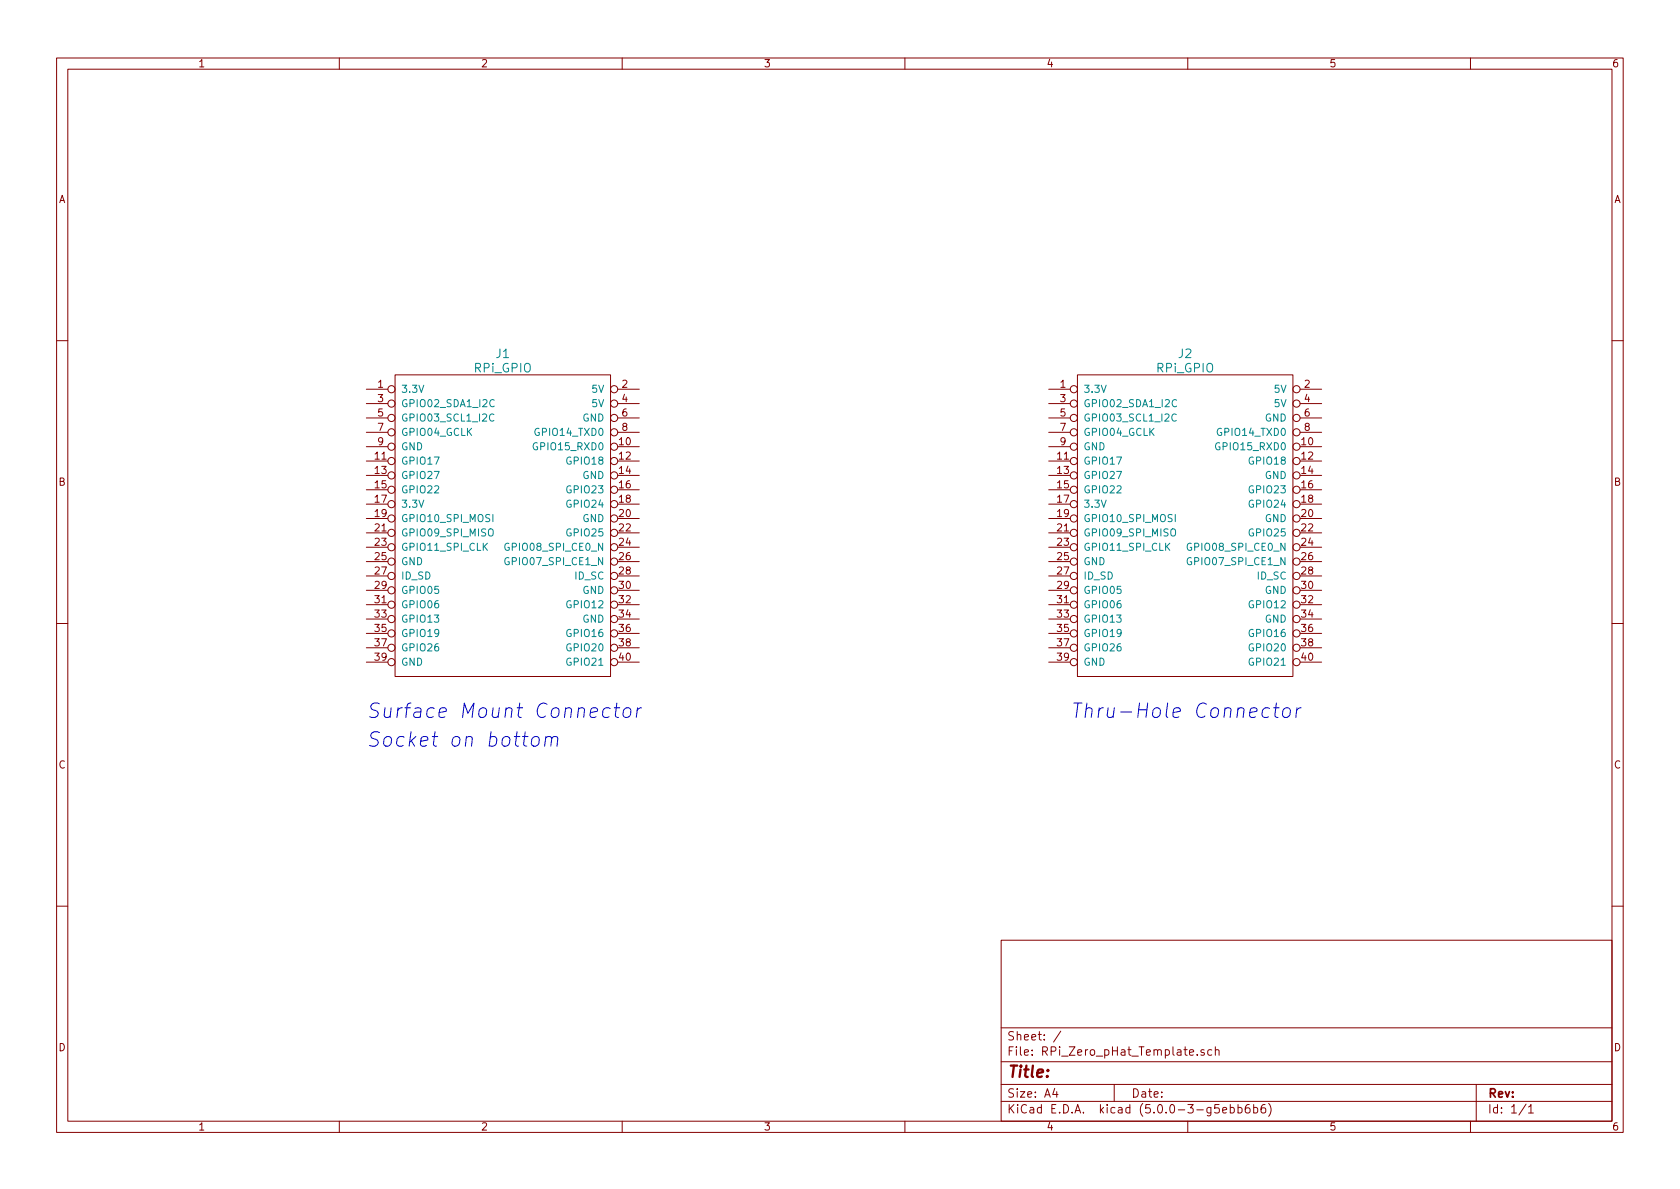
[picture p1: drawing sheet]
<svg xmlns="http://www.w3.org/2000/svg" width="297mm" height="210mm" viewBox="0 0 297 210" stroke-linecap="round" stroke-linejoin="round" font-family="sans-serif">
<g fill="none" stroke="#840000" stroke-width=".18">
<path d="M10 10.3h277v189.9h-277zM12 12.2h273v186.1h-273zM60 10.3v1.9M110 10.3v1.9M160 10.3v1.9M210 10.3v1.9M260 10.3v1.9M10 60.2h2M64.8 68.8h3.8M64.8 79h3.8M64.8 71.4h3.8M64.8 73.9h3.8"/>
<path d="M64.8 76.4h3.8M69.8 66.3h38.1v53.3h-38.1zM109.2 68.8h3.8M109.2 79h3.8M109.2 71.4h3.8M109.2 73.9h3.8M109.2 76.4h3.8M185.4 68.8h3.8M185.4 79h3.8M185.4 71.4h3.8M185.4 73.9h3.8M185.4 76.4h3.8"/>
<path d="M190.5 66.3h38.1v53.3h-38.1zM229.9 68.8h3.8M229.9 79h3.8M229.9 71.4h3.8M229.9 73.9h3.8M229.9 76.4h3.8M285 60.2h2M64.8 81.5h3.8M64.8 84.1h3.8M64.8 86.6h3.8M64.8 89.1h3.8M64.8 91.7h3.8"/>
<path d="M64.8 94.2h3.8M64.8 96.8h3.8M64.8 99.3h3.8M109.2 81.5h3.8M109.2 84.1h3.8M109.2 86.6h3.8M109.2 89.1h3.8M109.2 91.7h3.8M109.2 94.2h3.8M109.2 96.8h3.8M109.2 99.3h3.8M185.4 81.5h3.8"/>
<path d="M185.4 84.1h3.8M185.4 86.6h3.8M185.4 89.1h3.8M185.4 91.7h3.8M185.4 94.2h3.8M185.4 96.8h3.8M185.4 99.3h3.8M229.9 81.5h3.8M229.9 84.1h3.8M229.9 86.6h3.8M229.9 89.1h3.8M229.9 91.7h3.8"/>
<path d="M229.9 94.2h3.8M229.9 96.8h3.8M229.9 99.3h3.8M10 110.3h2M64.8 101.8h3.8M64.8 104.4h3.8M64.8 106.9h3.8M64.8 109.5h3.8M64.8 112h3.8M64.8 114.5h3.8M64.8 117.1h3.8M109.2 101.8h3.8"/>
<path d="M109.2 104.4h3.8M109.2 106.9h3.8M109.2 109.5h3.8M109.2 112h3.8M109.2 114.5h3.8M109.2 117.1h3.8M185.4 101.8h3.8M185.4 104.4h3.8M185.4 106.9h3.8M185.4 109.5h3.8M185.4 112h3.8M185.4 114.5h3.8"/>
<path d="M185.4 117.1h3.8M229.9 101.8h3.8M229.9 104.4h3.8M229.9 106.9h3.8M229.9 109.5h3.8M229.9 112h3.8M229.9 114.5h3.8M229.9 117.1h3.8M285 110.3h2M10 160.2h2M177 166.3h108v32h-108zM285 160.2h2"/>
<path d="M60 198.3v1.9M110 198.3v1.9M160 198.3v1.9M177 194.8h108M177 191.8h108M177 187.8h108M177 181.8h108M186.5 192.5l-.4 1h1M186.8 193v1M187.6 182.3l-1.3 2M197 191.8v3M210 198.3v1.9"/>
<path d="M211.7 186.5v.1M212.9 185.7a.37 .37 0 0 0-.6 .1l.1 .2 .5 .2 .1 .1-.2 .3-.5-.1M214.2 185.7l-.4-.1-.3 .3 .2 .6h.5M214.9 185.7h.1a.37 .37 0 0 1 .5 .1v.8M214.9 185.1v1.5M215.5 195.3h-.7v.7l.2-.1 .5 .1 .1 .2-.1 .5-.2 .1-.5-.1M216.2 196.3l.7-.1-.1-.3-.4-.1-.2 .2 .1 .7h.5M217.5 195.9l.5-.1 .2 .3-.1 .6h-.6M217.5 195.3v1.5M218.9 195.9l.4-.1 .3 .3-.1 .6-.2 .1-.4-.1M218.9 195.3v1.5M220.9 195.3a.59 .59 0 0 0-.7 .7v.7l.2 .1 .6-.1v-.5l-.1-.2-.5-.1-.2 .3"/>
<path d="M221.7 195.9l.4-.1 .3 .3-.2 .6h-.5M221.7 195.3v1.5M223.7 195.3a.59 .59 0 0 0-.7 .7v.5l.1 .2 .4 .1 .2-.1 .1-.5-.1-.2-.5-.1-.2 .3M224.3 195.1a1.71 1.71 0 0 1 0 2.3M260 198.3v1.9M261 191.8v6.5M269.8 195.2l-1.2 2M270.3 195.8l.4-.5v1.5M270.3 196.8h.8"/>
<circle cx="69.2" cy="79" r=".63"/>
<circle cx="69.2" cy="68.8" r=".63"/>
<circle cx="69.2" cy="71.4" r=".63"/>
<circle cx="69.2" cy="73.9" r=".63"/>
<circle cx="69.2" cy="76.4" r=".63"/>
<circle cx="108.6" cy="79" r=".63"/>
<circle cx="108.6" cy="76.4" r=".63"/>
<circle cx="108.6" cy="73.9" r=".63"/>
<circle cx="108.6" cy="68.8" r=".63"/>
<circle cx="108.6" cy="71.4" r=".63"/>
<circle cx="189.9" cy="76.4" r=".63"/>
<circle cx="189.9" cy="79" r=".63"/>
<circle cx="189.9" cy="71.4" r=".63"/>
<circle cx="189.9" cy="73.9" r=".63"/>
<circle cx="189.9" cy="68.8" r=".63"/>
<circle cx="229.2" cy="79" r=".63"/>
<circle cx="229.2" cy="71.4" r=".63"/>
<circle cx="229.2" cy="73.9" r=".63"/>
<circle cx="229.2" cy="76.4" r=".63"/>
<circle cx="229.2" cy="68.8" r=".63"/>
<circle cx="69.2" cy="81.5" r=".63"/>
<circle cx="69.2" cy="96.8" r=".63"/>
<circle cx="69.2" cy="89.1" r=".63"/>
<circle cx="69.2" cy="94.2" r=".63"/>
<circle cx="69.2" cy="99.3" r=".63"/>
<circle cx="69.2" cy="84.1" r=".63"/>
<circle cx="69.2" cy="86.6" r=".63"/>
<circle cx="69.2" cy="91.7" r=".63"/>
<circle cx="108.6" cy="84.1" r=".63"/>
<circle cx="108.6" cy="81.5" r=".63"/>
<circle cx="108.6" cy="94.2" r=".63"/>
<circle cx="108.6" cy="89.1" r=".63"/>
<circle cx="108.6" cy="99.3" r=".63"/>
<circle cx="108.6" cy="86.6" r=".63"/>
<circle cx="108.6" cy="96.8" r=".63"/>
<circle cx="108.6" cy="91.7" r=".63"/>
<circle cx="189.9" cy="81.5" r=".63"/>
<circle cx="189.9" cy="94.2" r=".63"/>
<circle cx="189.9" cy="91.7" r=".63"/>
<circle cx="189.9" cy="84.1" r=".63"/>
<circle cx="189.9" cy="89.1" r=".63"/>
<circle cx="189.9" cy="96.8" r=".63"/>
<circle cx="189.9" cy="86.6" r=".63"/>
<circle cx="189.9" cy="99.3" r=".63"/>
<circle cx="229.2" cy="81.5" r=".63"/>
<circle cx="229.2" cy="94.2" r=".63"/>
<circle cx="229.2" cy="86.6" r=".63"/>
<circle cx="229.2" cy="96.8" r=".63"/>
<circle cx="229.2" cy="89.1" r=".63"/>
<circle cx="229.2" cy="99.3" r=".63"/>
<circle cx="229.2" cy="84.1" r=".63"/>
<circle cx="229.2" cy="91.7" r=".63"/>
<circle cx="69.2" cy="109.5" r=".63"/>
<circle cx="69.2" cy="101.8" r=".63"/>
<circle cx="69.2" cy="104.4" r=".63"/>
<circle cx="69.2" cy="114.5" r=".63"/>
<circle cx="69.2" cy="117.1" r=".63"/>
<circle cx="69.2" cy="106.9" r=".63"/>
<circle cx="69.2" cy="112" r=".63"/>
<circle cx="108.6" cy="117.1" r=".63"/>
<circle cx="108.6" cy="112" r=".63"/>
<circle cx="108.6" cy="106.9" r=".63"/>
<circle cx="108.6" cy="104.4" r=".63"/>
<circle cx="108.6" cy="101.8" r=".63"/>
<circle cx="108.6" cy="109.5" r=".63"/>
<circle cx="108.6" cy="114.5" r=".63"/>
<circle cx="189.9" cy="104.4" r=".63"/>
<circle cx="189.9" cy="106.9" r=".63"/>
<circle cx="189.9" cy="101.8" r=".63"/>
<circle cx="189.9" cy="109.5" r=".63"/>
<circle cx="189.9" cy="114.5" r=".63"/>
<circle cx="189.9" cy="117.1" r=".63"/>
<circle cx="189.9" cy="112" r=".63"/>
<circle cx="229.2" cy="104.4" r=".63"/>
<circle cx="229.2" cy="101.8" r=".63"/>
<circle cx="229.2" cy="112" r=".63"/>
<circle cx="229.2" cy="114.5" r=".63"/>
<circle cx="229.2" cy="117.1" r=".63"/>
<circle cx="229.2" cy="109.5" r=".63"/>
<circle cx="229.2" cy="106.9" r=".63"/>
</g>
<g fill="none" stroke="#008484" stroke-width=".18">
<path d="M87.3 73.3a.6 .6 0 0 0-.8 .4 .6 .6 0 0 0 .6 .8l.2-.2M87.4 70.8a.6 .6 0 0 0-.9 .4 .6 .6 0 0 0 .6 .7l.3-.1M95 78.4a.59 .59 0 0 0-.7 .5 .59 .59 0 0 0 .7 .6v-.5h-.2M208 73.3a.6 .6 0 0 0-.9 .4 .6 .6 0 0 0 .6 .8l.3-.2M208 70.8a.6 .6 0 0 0-.8 .4 .6 .6 0 0 0 .6 .7l.2-.1M215.6 78.4a.59 .59 0 0 0-.7 .5 .59 .59 0 0 0 .7 .6l.1-.5h-.2M85.6 96.6l.6 .7M86.2 96.1l-.8 .7M86.4 93.7a.45 .45 0 0 1 .7 0 .88 .88 0 0 1-.2 1.1l-.4-.1a1.07 1.07 0 0 1-.1-1zM87.1 91v1.2M90 96.1a.59 .59 0 0 0-.8 .6 .59 .59 0 0 0 .8 .6v-.5h-.2M90 98.7a.59 .59 0 0 0-.8 .5 .59 .59 0 0 0 .8 .6v-.5h-.2"/>
<path d="M206.3 96.6l.5 .7M206.8 96.1l-.7 .7M207.1 93.7a.45 .45 0 0 1 .7 0 .88 .88 0 0 1-.3 1.1l-.3-.1a1.07 1.07 0 0 1-.1-1zM207.8 91v1.2M210.6 96.1a.59 .59 0 0 0-.7 .6 .59 .59 0 0 0 .7 .6l.1-.5h-.3M210.6 98.7a.59 .59 0 0 0-.7 .5 .59 .59 0 0 0 .7 .6l.1-.5h-.3"/>
</g>
<g fill="none" stroke="#0000c2" stroke-width=".18">
<path d="M94.3 130.4l.3-.2 .6 .2 .2 .3-.1 .8a.71 .71 0 0 1-.7 .5 .71 .71 0 0 1-.7-.5l.1-.8zM96.5 130.5a.64 .64 0 0 1 1.1 .1l-.2 1.3M96.5 130.2l-.2 1.7M97.6 130.6a.63 .63 0 0 1 1-.2l-.1 1.5M107.9 125.3a.85 .85 0 0 0-1.3 .3l-.1 .8 .2 .3 .2 .2 .8-.2M108.6 125.2h1M109.1 124.3l-.3 2.2 .1 .2 .4 .2M110.4 125.4a.68 .68 0 0 1 1.1 0v1a.71 .71 0 0 1-.7 .5 .71 .71 0 0 1-.7-.5l.1-.8zM112.7 125.2l-.2 1.7M113.4 125.2a.81 .81 0 0 0-.8 .4M224.5 125.3l-.3-.1a.84 .84 0 0 0-1 .4l-.1 .8 .2 .3 .2 .2 .8-.2M225.2 125.2h1"/>
<path d="M225.7 124.3l-.3 2.2 .1 .2 .5 .2M227 125.4a.66 .66 0 0 1 .6-.3 .66 .66 0 0 1 .6 .5l-.1 .8a.69 .69 0 0 1-.7 .5 .69 .69 0 0 1-.7-.5l.1-.8zM229.3 125.2l-.2 1.7M230 125.2a.75 .75 0 0 0-.7 .4"/>
</g>
<g font-size="3.5" fill="#0000c2">
<text x="64.8" y="127">Surface Mount Connector</text>
<text x="189.2" y="127">Thru-Hole Connector</text>
<text x="64.8" y="132.1">Socket on bottom</text>
</g>
<text font-size="2.8" fill="#840000" x="178" y="190.5">Title:</text>
<g font-size="2.1" fill="#008484">
<text x="83.9" y="65.9">RPi_GPIO</text>
<text x="87.7" y="63.3">J1</text>
<text x="204.5" y="65.9">RPi_GPIO</text>
<text x="208.4" y="63.3">J2</text>
</g>
<g font-size="2.1" fill="#840000">
<text x="178" y="184">Sheet: /</text>
<text x="178" y="186.7">File: RPi_Zero_pHat_Template.sch</text>
<text x="178" y="196.9">KiCad E.D.A. kicad (5.0.0-3-g5ebb6b6)</text>
<text x="178" y="194.1">Size: A4</text>
<text x="200" y="194.1">Date:</text>
<text x="263" y="194.1">Rev:</text>
<text x="263" y="196.9">Id: 1/1</text>
</g>
<g font-size="1.8" fill="#840000">
<text x="35" y="11.9">1</text>
<text x="85" y="11.9">2</text>
<text x="135" y="11.9">3</text>
<text x="185" y="11.9">4</text>
<text x="235" y="11.9">5</text>
<text x="285" y="11.9">6</text>
<text x="10.4" y="35.9">A</text>
<text x="285.4" y="35.9">A</text>
<text x="66.8" y="68.6">1</text>
<text x="66.8" y="71.1">3</text>
<text x="110" y="68.6">2</text>
<text x="110" y="71.1">4</text>
<text x="187.5" y="68.6">1</text>
<text x="187.5" y="71.1">3</text>
<text x="230.7" y="68.6">2</text>
<text x="230.7" y="71.1">4</text>
<text x="66.8" y="73.7">5</text>
<text x="66.8" y="76.2">7</text>
<text x="110" y="73.7">6</text>
<text x="110" y="76.2">8</text>
<text x="187.5" y="73.7">5</text>
<text x="187.5" y="76.2">7</text>
<text x="230.7" y="73.7">6</text>
<text x="230.7" y="76.2">8</text>
<text x="66.3" y="81.3">11</text>
<text x="66.3" y="83.8">13</text>
<text x="66.8" y="78.7">9</text>
<text x="109.5" y="78.7">10</text>
<text x="109.5" y="81.3">12</text>
<text x="109.5" y="83.8">14</text>
<text x="187" y="81.3">11</text>
<text x="187" y="83.8">13</text>
<text x="187.5" y="78.7">9</text>
<text x="230.2" y="78.7">10</text>
<text x="230.2" y="81.3">12</text>
<text x="230.2" y="83.8">14</text>
<text x="10.4" y="85.9">B</text>
<text x="66.3" y="86.4">15</text>
<text x="66.3" y="88.9">17</text>
<text x="109.5" y="86.4">16</text>
<text x="109.5" y="88.9">18</text>
<text x="187" y="86.4">15</text>
<text x="187" y="88.9">17</text>
<text x="230.2" y="86.4">16</text>
<text x="230.2" y="88.9">18</text>
<text x="285.4" y="85.9">B</text>
<text x="66.3" y="91.4">19</text>
<text x="66.3" y="94">21</text>
<text x="109.5" y="91.4">20</text>
<text x="109.5" y="94">22</text>
<text x="187" y="91.4">19</text>
<text x="187" y="94">21</text>
<text x="230.2" y="91.4">20</text>
<text x="230.2" y="94">22</text>
<text x="66.3" y="96.5">23</text>
<text x="66.3" y="99.1">25</text>
<text x="66.3" y="101.6">27</text>
<text x="109.5" y="96.5">24</text>
<text x="109.5" y="99.1">26</text>
<text x="109.5" y="101.6">28</text>
<text x="187" y="96.5">23</text>
<text x="187" y="99.1">25</text>
<text x="187" y="101.6">27</text>
<text x="230.2" y="96.5">24</text>
<text x="230.2" y="99.1">26</text>
<text x="230.2" y="101.6">28</text>
<text x="66.3" y="104.1">29</text>
<text x="66.3" y="106.7">31</text>
<text x="109.5" y="104.1">30</text>
<text x="109.5" y="106.7">32</text>
<text x="187" y="104.1">29</text>
<text x="187" y="106.7">31</text>
<text x="230.2" y="104.1">30</text>
<text x="230.2" y="106.7">32</text>
<text x="66.3" y="109.2">33</text>
<text x="66.3" y="111.8">35</text>
<text x="109.5" y="109.2">34</text>
<text x="109.5" y="111.8">36</text>
<text x="187" y="109.2">33</text>
<text x="187" y="111.8">35</text>
<text x="230.2" y="109.2">34</text>
<text x="230.2" y="111.8">36</text>
<text x="66.3" y="114.3">37</text>
<text x="66.3" y="116.8">39</text>
<text x="109.5" y="114.3">38</text>
<text x="109.5" y="116.8">40</text>
<text x="187" y="114.3">37</text>
<text x="187" y="116.8">39</text>
<text x="230.2" y="114.3">38</text>
<text x="230.2" y="116.8">40</text>
<text x="10.4" y="135.9">C</text>
<text x="285.4" y="135.9">C</text>
<text x="10.4" y="185.9">D</text>
<text x="285.4" y="185.9">D</text>
<text x="35" y="199.9">1</text>
<text x="85" y="199.9">2</text>
<text x="135" y="199.9">3</text>
<text x="185" y="199.9">4</text>
<text x="235" y="199.9">5</text>
<text x="285" y="199.9">6</text>
</g>
<g font-size="1.8" fill="#008484">
<text x="70.9" y="69.5">3.3V</text>
<text x="104.8" y="69.5">5V</text>
<text x="191.5" y="69.5">3.3V</text>
<text x="225.4" y="69.5">5V</text>
<text x="70.9" y="72">GPIO02_SDA1_I2C</text>
<text x="70.9" y="74.5">GPIO03_SCL1_I2C</text>
<text x="70.9" y="77.1">GPIO04_GCLK</text>
<text x="95" y="77.1">GPIO14_TXD0</text>
<text x="103" y="74.5">GND</text>
<text x="104.8" y="72">5V</text>
<text x="191.5" y="72">GPIO02_SDA1_I2C</text>
<text x="191.5" y="74.5">GPIO03_SCL1_I2C</text>
<text x="191.5" y="77.1">GPIO04_GCLK</text>
<text x="215.7" y="77.1">GPIO14_TXD0</text>
<text x="223.6" y="74.5">GND</text>
<text x="225.4" y="72">5V</text>
<text x="70.9" y="82.2">GPIO17</text>
<text x="70.9" y="79.6">GND</text>
<text x="94.8" y="79.6">GPIO15_RXD0</text>
<text x="100.5" y="82.2">GPIO18</text>
<text x="191.5" y="82.2">GPIO17</text>
<text x="191.5" y="79.6">GND</text>
<text x="215.5" y="79.6">GPIO15_RXD0</text>
<text x="221.2" y="82.2">GPIO18</text>
<text x="70.9" y="84.7">GPIO27</text>
<text x="70.9" y="87.2">GPIO22</text>
<text x="70.9" y="89.8">3.3V</text>
<text x="100.5" y="87.2">GPIO23</text>
<text x="100.5" y="89.8">GPIO24</text>
<text x="103" y="84.7">GND</text>
<text x="191.5" y="84.7">GPIO27</text>
<text x="191.5" y="87.2">GPIO22</text>
<text x="191.5" y="89.8">3.3V</text>
<text x="221.2" y="87.2">GPIO23</text>
<text x="221.2" y="89.8">GPIO24</text>
<text x="223.6" y="84.7">GND</text>
<text x="70.9" y="92.3">GPIO10_SPI_MOSI</text>
<text x="70.9" y="94.9">GPIO09_SPI_MISO</text>
<text x="100.5" y="94.9">GPIO25</text>
<text x="103" y="92.3">GND</text>
<text x="191.5" y="92.3">GPIO10_SPI_MOSI</text>
<text x="191.5" y="94.9">GPIO09_SPI_MISO</text>
<text x="221.2" y="94.9">GPIO25</text>
<text x="223.6" y="92.3">GND</text>
<text x="70.9" y="97.4">GPIO11_SPI_CLK</text>
<text x="70.9" y="99.9">GND</text>
<text x="90" y="97.4">GPIO08_SPI_CE0_N</text>
<text x="90" y="99.9">GPIO07_SPI_CE1_N</text>
<text x="191.5" y="97.4">GPIO11_SPI_CLK</text>
<text x="191.5" y="99.9">GND</text>
<text x="210.7" y="97.4">GPIO08_SPI_CE0_N</text>
<text x="210.7" y="99.9">GPIO07_SPI_CE1_N</text>
<text x="70.9" y="102.5">ID_SD</text>
<text x="70.9" y="105">GPIO05</text>
<text x="70.9" y="107.6">GPIO06</text>
<text x="100.5" y="107.6">GPIO12</text>
<text x="101.7" y="102.5">ID_SC</text>
<text x="103" y="105">GND</text>
<text x="191.5" y="102.5">ID_SD</text>
<text x="191.5" y="105">GPIO05</text>
<text x="191.5" y="107.6">GPIO06</text>
<text x="221.2" y="107.6">GPIO12</text>
<text x="222.4" y="102.5">ID_SC</text>
<text x="223.6" y="105">GND</text>
<text x="70.9" y="110.1">GPIO13</text>
<text x="70.9" y="112.6">GPIO19</text>
<text x="100.5" y="112.6">GPIO16</text>
<text x="103" y="110.1">GND</text>
<text x="191.5" y="110.1">GPIO13</text>
<text x="191.5" y="112.6">GPIO19</text>
<text x="221.2" y="112.6">GPIO16</text>
<text x="223.6" y="110.1">GND</text>
<text x="70.9" y="115.2">GPIO26</text>
<text x="70.9" y="117.7">GND</text>
<text x="100.5" y="115.2">GPIO20</text>
<text x="100.5" y="117.7">GPIO21</text>
<text x="191.5" y="115.2">GPIO26</text>
<text x="191.5" y="117.7">GND</text>
<text x="221.2" y="115.2">GPIO20</text>
<text x="221.2" y="117.7">GPIO21</text>
</g>
</svg>
